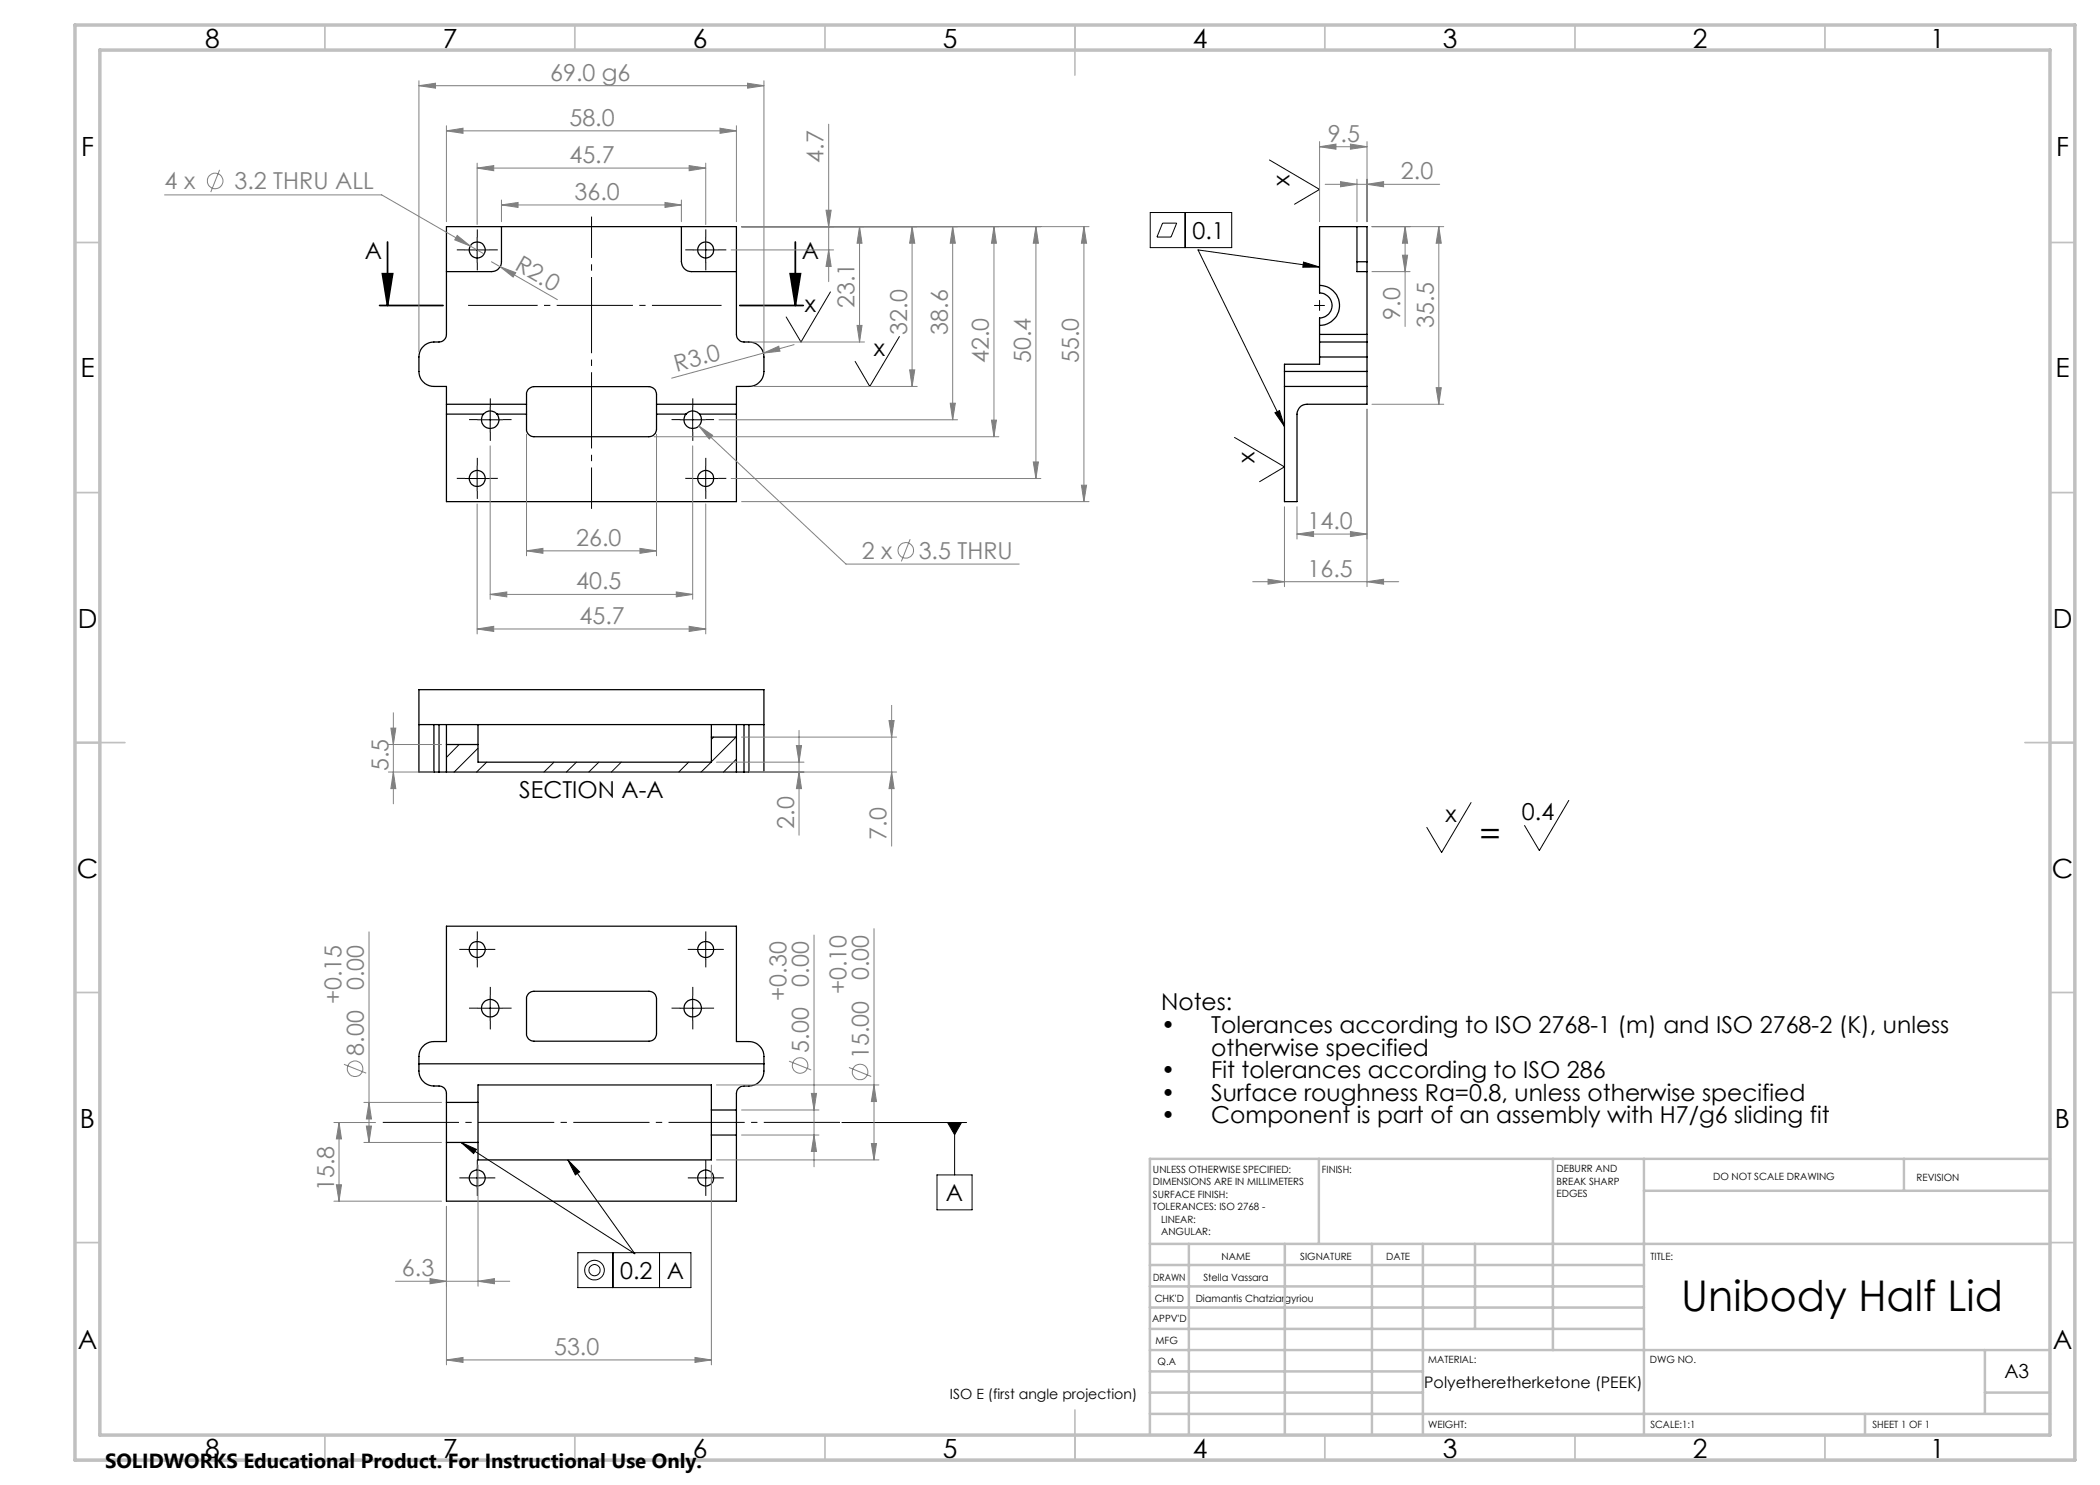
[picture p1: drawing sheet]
<svg xmlns="http://www.w3.org/2000/svg" width="420mm" height="297mm" viewBox="0 0 420 297" stroke-linecap="round" stroke-linejoin="round" font-family="sans-serif">
<g fill="none" stroke="#000" stroke-width=".25">
<path d="M100.3 45.3v7a1.99 1.99 0 0 1-2 2h-9M136.3 45.3v7a1.99 1.99 0 0 0 2 2h9M263.9 57.1a4 4 0 0 1 4 4 4 4 0 0 1-4 4M271.4 45.3v9h2M271.4 52.3h2M273.4 52.3v2M273.4 52.3v-7h-9.5v13.3a2.5 2.5 0 0 1 2.5 2.5 2.5 2.5 0 0 1-2.5 2.5v3.3M273.4 54.3v12.6M256.9 74.3v3M256.9 77.3v23h2.5v-17.5a1.99 1.99 0 0 1 2-1.9h12v-3.6M256.9 77.3h16.5M256.9 74.3h16.5"/>
<path d="M263.9 68.4v3M263.9 66.9v1.5M263.9 68.4h9.5M263.9 71.4h9.5M263.9 71.4v1.4h-7v1.5M263.9 66.9h9.5M273.4 74.3v3M273.4 68.4v3M273.4 66.9v1.5M273.4 71.4v2.9M89.3 80.9v-3.6h-2.5a3 3 0 0 1-3-3v-2.9a3 3 0 0 1 3-3 2.34 2.34 0 0 0 2.1-.5l.3-.4 .1-.6v-21.6h58v21.6a1.57 1.57 0 0 0 1.5 1.5 3.2 3.2 0 0 1 4 3v2.9a3 3 0 0 1-3 3h-2.5v3.6M89.3 80.9v1.9"/>
<path d="M89.3 82.8v17.5h58v-17.5M89.3 80.9h16M89.3 82.8h7.4M96.7 82.8a1.74 1.74 0 0 1 2.7 0M96.7 82.8a1.75 1.75 0 0 0 .2 2.4 1.75 1.75 0 0 0 2.4 0 1.75 1.75 0 0 0 .1-2.4M99.4 82.8h5.9M105.3 80.9v-2.1a1.51 1.51 0 0 1 1.5-1.5h23a1.57 1.57 0 0 1 1.5 1.5v2.1M105.3 80.9v1.9M105.3 82.8v3a1.51 1.51 0 0 0 1.5 1.5h23a1.57 1.57 0 0 0 1.5-1.5v-3M131.3 80.9v1.9M131.3 80.9h16M131.3 82.8h5.9"/>
<path d="M137.2 82.8a1.74 1.74 0 0 1 2.7 0M137.2 82.8a1.75 1.75 0 0 0 .2 2.4 1.75 1.75 0 0 0 2.3 0 1.75 1.75 0 0 0 .2-2.4M139.9 82.8h7.4M147.3 80.9v1.9M83.8 144.9h3M86.8 154.4h-3v-16.5h69v16.5h-3M86.8 144.9h1M86.8 154.4h1M86.8 144.9v9.5M87.8 144.9h1.5M87.8 154.4h1.5M87.8 144.9v9.5"/>
<path d="M89.3 144.9v4M89.3 148.9v5.5M89.3 144.9h58M89.3 148.9h6.3M89.3 154.4h58M95.6 144.9v4M142.3 144.9v2.5M142.3 147.4h5M142.3 147.4v5h-46.7v-3.5M147.3 144.9v2.5M147.3 144.9h1.5M147.3 154.4h1.5"/>
<path d="M147.3 147.4v7M148.8 144.9h1M148.8 154.4h1M148.8 144.9v9.5M149.8 144.9h3M149.8 144.9v9.5M105.7 198.7l.5-.3 .6-.1h23a1.51 1.51 0 0 1 1.5 1.4v7.1a1.51 1.51 0 0 1-1.5 1.4h-23a1.45 1.45 0 0 1-1.5-1.4v-7.3zM83.8 212.8h69M89.3 220.5v-1.8a1.45 1.45 0 0 0-1.5-1.5 3.2 3.2 0 0 1-4-2.5v-3.4a3 3 0 0 1 3-3h2.5v-23.1h58v23.1h2.5a3 3 0 0 1 3 3v2.9a3.2 3.2 0 0 1-4 3 1.51 1.51 0 0 0-1.5 1.5v3.3M89.3 220.5v8M89.3 220.5h6.3M89.3 228.5h6.3"/>
<path d="M95.6 220.5v8M95.6 220.5v-3.5h46.7v5M142.3 222v5M142.3 227v5h-46.7v-3.5M142.3 222h5M142.3 227h5M147.3 222v5M147.3 227v13.2h-58v-11.7"/>
<circle cx="95.4" cy="50" r="1.6"/>
<circle cx="141.1" cy="50" r="1.61"/>
<circle cx="95.4" cy="95.7" r="1.6"/>
<circle cx="141.1" cy="95.7" r="1.61"/>
<circle cx="95.4" cy="189.9" r="1.59"/>
<circle cx="141.1" cy="189.9" r="1.6"/>
<circle cx="98" cy="201.6" r="1.76"/>
<circle cx="138.5" cy="201.6" r="1.76"/>
<circle cx="95.4" cy="235.6" r="1.6"/>
<circle cx="141.1" cy="235.6" r="1.61"/>
</g>
<g fill="none" stroke="#000" stroke-width=".2">
<path d="M253.9 32l10 5.9-5 2.9M93 50h4.9M95.4 47.5v5M138.6 50h5.1M141.1 47.5v5M166.1 58.4l-5.9 10-3-5M230 42.5h16.3v7h-16.3zM232.5 44.6h2.8l-1.1 2.8h-2.8zM237 42.5v7M260.7 52.4l3.2 1h-3.3zM263.9 53.4l-24.3-3.4 17.3 35.3M179.9 67.3l-5.9 10-3-5"/>
<path d="M262.9 61.1h2M263.9 60.1v2M93 95.7h4.9M95.4 93.2v5M95.5 84h5M98 81.5v4.9M136 84h5M138.5 81.5v4.9M138.6 95.7h5.1M141.1 93.2v5M246.9 87.5l10 5.9-5 2.9M255 82.5l.9-.4 1 3.2z"/>
<path d="M91.8 148.9l-2.5 2.6M95.6 149.6l-4.8 4.8M97.3 152.4l-2 2M110.8 152.4l-2 2M115.3 152.4l-2 2M119.8 152.4l-2 2M124.2 152.4l-1.9 2M137.7 152.4l-2 2M142.2 152.4l-2 2M142.7 147.4l-.4 .4M147.2 147.4l-4.9 5M147.3 151.8l-2.6 2.6"/>
<path d="M294.2 160.5l-5.9 10-2.9-5M313.8 160.1l-5.9 10-3-5M93.5 189.9h3.9M95.4 187.9v4M98 199.1v5M138.5 199.1v5M139.1 189.9h4.1M141.1 187.9v4M95.5 201.6h5M136 201.6h5M92.2 228.5l3.1 1.4-.6 .8zM92.2 228.5l34.8 22.3-13.4-18.8"/>
<path d="M93.5 235.6h3.9M95.4 233.6v4M113.6 232l2.3 2.4-.8 .6zM139.1 235.6h4.1M141.1 233.6v4M168.4 224.5h24.9M187.4 235h7v7h-7zM189.5 224.5h2.8l-1.4 2.4zM190.9 224.5v10.5M115.6 250.5h22.6v7h-22.6zM122.6 250.5v7M131.9 250.5v7"/>
<circle cx="118.9" cy="254" r="1.12"/>
<circle cx="118.9" cy="254" r="1.96"/>
</g>
<g fill="none" stroke="#808080" stroke-width=".2">
<path d="M83.8 17.1l3.3-.5v1zM83.8 16.2v54.2M83.8 17.1h69M149.5 16.6l3.3 .5-3.3 .5zM152.8 16.2v54.2M32.9 39h43.4l17.8 10.2M43.9 34l-1.7 4.4M89.3 26.2l3.3-.6v1.1zM89.3 25.1v19.2M89.3 26.2h58M95.4 33.6l3.3-.5v1zM95.4 32.6v12.3"/>
<path d="M95.4 33.6h45.7M137.8 33.1l3.3 .5-3.3 .5zM141.1 32.6v12.3M144 25.6l3.3 .6-3.3 .5zM147.3 25.1v19.2M165.7 24.8v31.5M263.9 29.3l3.3-.5v1zM263.9 28.3v16M263.9 29.3h9.5M265 36.9h22.9M268.1 36.3l3.3 .6-3.3 .5zM270.1 28.8l3.3 .5-3.3 .5z"/>
<path d="M271.4 35.8v8.5M273.4 36.9l3.3-.6v1.1zM273.4 28.3v16M91.4 47.1l2.7 2.1-3.2-1.2zM94.1 49.2l2.7 1.6M98.3 52.3l1.7 1M100 53.3l3.2 1.2-.6 .9zM100 53.3l11.5 6.6M100.3 41l3.3-.5v1zM100.3 40v4.3M100.3 41h36M133 40.5l3.3 .5-3.3 .5z"/>
<path d="M136.3 40v4.3M146.2 50h20.5M165.2 42h1l-.5 3.3zM165.7 50l.5 3.3h-1zM171.9 45.3v23.1M171.9 45.3l.5 3.3h-1zM182.4 45.3v32M182.4 45.3l.6 3.3h-1.1zM190.5 45.3v38.7M190.5 45.3l.6 3.3h-1.1zM198.8 45.3v42M198.8 45.3l.5 3.3h-1z"/>
<path d="M207.2 45.3v50.4M207.2 45.3l.5 3.3h-1zM216.8 45.3l.5 3.3h-1zM216.8 45.3v55M217.8 45.3h-69.5M274.4 45.3h14.3M274.4 54.3h7.6M280.5 51h1l-.5 3.3zM281 45.3l.5 3.3h-1zM281 45.3v20M287.8 45.3v35.6M287.8 45.3l.5 3.3h-1.1z"/>
<path d="M149.8 68.4h23.1M150.8 77.3h32.6M152.7 70.6l3.1-1.4 .2 1zM152.7 70.6l-18.4 5M158.8 68.9l-6.1 1.7M171.4 65.1h1l-.5 3.3zM181.9 74h1.1l-.6 3.3zM287.2 77.5h1.1l-.5 3.4zM98 89.2v30.7M105.3 86.9v24.3M130.8 87.3h69M131.3 86.9v24.3"/>
<path d="M138.5 89.2v30.7M139.8 85.2l2.7 1.9-.6 .7zM139.8 85.2l29.4 27.6h34.6M143.8 84h47.7M146.2 95.7h62M190 80.6h1.1l-.6 3.4zM198.3 84h1l-.5 3.3zM206.7 92.4h1l-.5 3.3zM216.3 97h1l-.5 3.3zM273.4 81.8v35.5M274.4 80.9h14.3M95.4 100.8v26"/>
<path d="M98 118.9l3.4-.5v1zM98 118.9h40.5M105.3 110.2l3.3-.5v1zM105.3 110.2h26M128 109.7l3.3 .5-3.3 .5zM135.3 118.4l3.2 .5-3.2 .5zM141.1 100.8v26M148.3 100.3h69.5M182 107.8l-1.7 4.5M250.5 116.3h29.3M253.6 115.8l3.3 .5-3.3 .5zM256.9 101.3v16"/>
<path d="M259.4 106.8l3.3-.5v1zM259.4 101.3v6.5M259.4 106.8h14M270.1 106.3l3.3 .5-3.3 .5zM273.4 116.3l3.3-.5v1zM95.4 125.8l3.3-.5v1zM95.4 125.8h45.7M137.8 125.3l3.3 .5-3.3 .5zM77.7 154.4h9.1M77.7 148.9h10.6M78.2 145.6h1l-.5 3.3zM78.7 142.6v18.2"/>
<path d="M78.7 154.4l.5 3.3h-1zM143.3 152.4h17.5M148.3 147.4h31M149.8 154.4h29.5M159.3 149.1h1l-.5 3.3zM159.8 146.1v20.9M159.8 154.4l.5 3.3h-1zM177.8 144.1h1l-.5 3.3zM178.3 141.1v28.1M178.3 154.4l.5 3.3h-1zM73.8 186.4v42.1M162.8 187v46.4"/>
<path d="M174.8 185.7v46.3M68.8 212.9l4.4 1.7M143.3 217h32.5M157.8 212.2l4.4 1.8M162.3 218.7h1l-.5 3.3zM169.8 213.5l4.4 1.8M174.8 217l.5 3.3h-1zM66.8 224.5h8.3M67.3 237h1l-.5 3.2zM67.8 224.5v15.7M67.8 224.5l.5 3.3h-1zM72.8 220.5h15.5"/>
<path d="M72.8 228.5h15.5M73.3 225.2h1l-.5 3.3zM73.8 220.5l.5 3.3h-1zM95.6 233v24.2M142.3 233v40M143.3 232h32.5M148.3 222h15.5M148.3 227h15.5M162.8 227l.5 3.3h-1zM174.3 228.7h1l-.5 3.3zM66.8 240.2h21.5M79.1 256.3h22.9"/>
<path d="M86 255.7l3.3 .6-3.3 .4zM89.3 241.3v31.7M95.6 256.3l3.3-.6v1zM89.3 272l3.3-.5v1zM89.3 272h53M139 271.5l3.3 .5-3.3 .5z"/>
<circle cx="43" cy="36.2" r="1.55"/>
<circle cx="181.1" cy="110.1" r="1.56"/>
<circle cx="71" cy="213.7" r="1.55"/>
<circle cx="160" cy="213.1" r="1.55"/>
<circle cx="172" cy="214.4" r="1.55"/>
</g>
<path d="M76.5 54.7h2l-1 6.4zM77.5 48.4v12.7M158 54.7h2.1l-1 6.4zM159.1 48.4v12.7M75.9 61.1h12.7M148 61.1h12.7" fill="none" stroke="#000" stroke-width=".35"/>
<path d="M93.6 61.1h50.7" fill="none" stroke="#000" stroke-width=".2" stroke-dasharray="15.2 1.3 1.3 1.3" stroke-dashoffset="1.3" stroke-linecap="butt"/>
<path d="M118.3 101.8v-58.5" fill="none" stroke="#000" stroke-width=".2" stroke-dasharray="15.2 1.3 1.3 1.3" stroke-dashoffset="7" stroke-linecap="butt"/>
<g fill="none" stroke="#000" stroke-width=".2" stroke-dasharray="15.2 1.3 1.3 1.3" stroke-linecap="butt">
<path d="M93 50h-1.6M95.5 47.5v-1.6M95.5 52.5v1.6M98 50h1.6M138.7 50h-1.6M141.2 47.5v-1.6M141.2 52.5v1.6M143.7 50h1.6M93 95.7h-1.6M95.5 93.2v-1.6M95.5 98.2v1.6M95.6 83.9h-1.8"/>
<path d="M98 95.7h1.6M98.1 81.4v-1.7M98.1 86.4v1.8M100.6 83.9h1.7M136.1 83.9h-1.8M138.6 81.4v-1.7M138.6 86.4v1.8M138.7 95.7h-1.6M141.1 83.9h1.7M141.2 93.2v-1.6M141.2 98.2v1.6M143.7 95.7h1.6"/>
<path d="M93.5 189.9h-1.6M95.5 187.9v-1.6M95.5 191.9v1.6M97.5 189.9h1.6M98.1 199.1v-1.7M138.6 199.1v-1.7M139.2 189.9h-1.6M141.2 187.9v-1.6M141.2 191.9v1.6M143.2 189.9h1.6M95.6 201.6h-1.8M98.1 204.1v1.8"/>
<path d="M100.6 201.6h1.7M136.1 201.6h-1.8M138.6 204.1v1.8M141.1 201.6h1.7M93.5 235.6h-1.6M95.5 233.6v-1.6M95.5 237.6v1.6M97.5 235.6h1.6M139.2 235.6h-1.6M141.2 233.6v-1.6M141.2 237.6v1.6M143.2 235.6h1.6"/>
</g>
<path d="M76.1 224.5h92.3" fill="none" stroke="#000" stroke-width=".2" stroke-dasharray="15.2 1.3 1.3 1.3" stroke-dashoffset="-.4" stroke-linecap="butt"/>
<g fill="none" stroke="#c0c0c0" stroke-width=".35">
<path d="M65 5v5M115 5v5M165 5v5M215 5v10M265 5v5M315 5v5M365 5v5M15 48.5h5M410 48.5h5M15 98.5h5M410 98.5h5M15 148.5h10"/>
<path d="M405 148.5h10M15 198.5h5M410 198.5h5M15 248.5h5M410 248.5h5M65 287v5M115 287v5M165 287v5M215 282v10M265 287v5M315 287v5M365 287v5"/>
</g>
<g fill="none" stroke="#c0c0c0" stroke-width=".5">
<path d="M263.8 231.8v17M310.6 231.8v38.2M328.8 231.8v55.2M328.8 238.2h81.2M380.8 231.8v6.4M410 231.8h-180v55.2M230 248.8h180M230 257.3h98.8M230 253h98.8M237.8 248.8v38.2M257 248.8v38.2M274.4 248.8v38.2"/>
<path d="M284.6 248.8v38.2M295 248.8v17M230 265.8h98.8M230 261.5h98.8M230 278.5h54.6M230 274.3h54.6M230 270h180M397 278.5h13M397 270v12.8M230 282.8h180M373 282.8v4.2"/>
</g>
<path d="M15 5h400v287h-400zM20 10h390v277h-390z" fill="none" stroke="#c0c0c0" stroke-width=".7"/>
<g fill="#000">
<path d="M158 54.7h2.1l-1 6.4zM76.5 54.7h2l-1 6.4z"/>
<path d="M255 82.5l.9-.4 1 3.2zM260.7 52.4l3.2 1h-3.3z"/>
<path d="M189.5 224.5l1.4 2.4 1.4-2.4zM113.6 232l2.3 2.4-.8 .6zM92.2 228.5l3.1 1.4-.6 .8z"/>
</g>
<g fill="#808080">
<path d="M152.7 70.6l3.1-1.4 .2 1z"/>
<path d="M100 53.3l3.2 1.2-.6 .9z"/>
<path d="M135.3 118.4l3.2 .5-3.2 .5zM98 118.9l3.4-.5v1zM137.8 125.3l3.3 .5-3.3 .5zM95.4 125.8l3.3-.5v1z"/>
<path d="M91.4 47.1l-.5 .9 3.2 1.2zM95.4 33.6l3.3-.5v1zM137.8 33.1l3.3 .5-3.3 .5zM139.8 85.2l2.7 1.9-.6 .7zM86 255.7l3.3 .6-3.3 .4zM95.6 256.3l3.3-.6v1zM89.3 272l3.3-.5v1zM139 271.5l3.3 .5-3.3 .5z"/>
<path d="M89.3 26.2l3.3-.6v1.1zM144 25.6l3.3 .6-3.3 .5z"/>
<path d="M253.6 115.8l3.3 .5-3.3 .5zM273.4 116.3l3.3-.5v1z"/>
<path d="M83.8 17.1l3.3-.5v1zM149.5 16.6l3.3 .5-3.3 .5z"/>
<path d="M100.3 41l3.3-.5v1zM133 40.5l3.3 .5-3.3 .5z"/>
<path d="M273.4 36.9l3.3-.6v1.1zM268.1 36.3l3.3 .6-3.3 .5zM270.1 28.8l3.3 .5-3.3 .5zM263.9 29.3l3.3-.5v1zM270.1 106.3l3.3 .5-3.3 .5zM259.4 106.8l3.3-.5v1z"/>
<path d="M198.3 84h1l-.5 3.3zM198.8 45.3l.5 3.3h-1zM178.3 154.4l.5 3.3h-1zM177.8 144.1h1l-.5 3.3zM159.8 154.4l.5 3.3h-1zM159.3 149.1h1l-.5 3.3zM67.3 237h1l-.5 3.2zM67.8 224.5l.5 3.3h-1z"/>
<path d="M216.8 45.3l.5 3.3h-1zM216.3 97h1l-.5 3.3zM171.9 45.3l.5 3.3h-1zM171.4 65.1h1l-.5 3.3zM182.4 45.3l.6 3.3h-1.1zM181.9 74h1.1l-.6 3.3zM165.2 42h1l-.5 3.3zM165.7 50l.5 3.3h-1zM190.5 45.3l.6 3.3h-1.1zM190 80.6h1.1l-.6 3.4zM207.2 45.3l.5 3.3h-1zM206.7 92.4h1l-.5 3.3zM78.2 145.6h1l-.5 3.3zM78.7 154.4l.5 3.3h-1zM162.3 218.7h1l-.5 3.3zM162.8 227l.5 3.3h-1zM174.8 217l.5 3.3h-1zM174.3 228.7h1l-.5 3.3zM73.8 220.5l.5 3.3h-1zM73.3 225.2h1l-.5 3.3zM287.8 45.3l.5 3.3h-1.1zM287.2 77.5h1.1l-.5 3.4zM281 45.3l.5 3.3h-1zM280.5 51h1l-.5 3.3z"/>
<path d="M105.3 110.2l3.3-.5v1zM128 109.7l3.3 .5-3.3 .5z"/>
</g>
<text font-size="8.5" x="336.2" y="262.2">Unibody Half Lid</text>
<text font-size="7.1" x="295.9" y="169.3">=</text>
<g font-size="5.3">
<text x="41" y="9.5">8</text>
<text x="88.5" y="9.5">7</text>
<text x="138.5" y="9.5">6</text>
<text x="188.5" y="9.5">5</text>
<text x="238.5" y="9.5">4</text>
<text x="288.5" y="9.5">3</text>
<text x="338.5" y="9.5">2</text>
<text x="386" y="9.5">1</text>
<text x="16.2" y="31.2">F</text>
<text x="411.2" y="31.2">F</text>
<text x="16.1" y="75.5">E</text>
<text x="411.1" y="75.5">E</text>
<text x="15.5" y="125.5">D</text>
<text x="410.5" y="125.5">D</text>
<text x="15.4" y="175.5">C</text>
<text x="410.4" y="175.5">C</text>
<text x="16" y="225.5">B</text>
<text x="411" y="225.5">B</text>
<text x="15.5" y="269.7">A</text>
<text x="410.5" y="269.7">A</text>
<text x="41" y="291.5">8</text>
<text x="88.5" y="291.5">7</text>
<text x="138.5" y="291.5">6</text>
<text x="188.5" y="291.5">5</text>
<text x="238.5" y="291.5">4</text>
<text x="288.5" y="291.5">3</text>
<text x="338.5" y="291.5">2</text>
<text x="386" y="291.5">1</text>
</g>
<g font-size="4.7" fill="#808080">
<text x="110" y="16.1">69.0 g6</text>
<text x="113.9" y="25.1">58.0</text>
<text x="265.5" y="28.3">9.5</text>
<text x="113.9" y="32.6">45.7</text>
<text x="164.7" y="32.6" transform="rotate(-90 164.7 32.6)">4.7</text>
<text x="280.2" y="35.8">2.0</text>
<text x="32.9" y="37.9">4 x</text>
<text x="46.9" y="37.9">3.2 THRU ALL</text>
<text x="114.9" y="40">36.0</text>
<text x="102.8" y="53.8" transform="rotate(30 102.8 53.8)">R2.0</text>
<text x="170.9" y="61.7" transform="rotate(-90 170.9 61.7)">23.1</text>
<text x="280" y="64" transform="rotate(-90 280 64)">9.0</text>
<text x="286.8" y="65.5" transform="rotate(-90 286.8 65.5)">35.5</text>
<text x="181.4" y="66.9" transform="rotate(-90 181.4 66.9)">32.0</text>
<text x="189.5" y="66.9" transform="rotate(-90 189.5 66.9)">38.6</text>
<text x="135.3" y="74.3" transform="rotate(-15 135.3 74.3)">R3.0</text>
<text x="197.8" y="72.6" transform="rotate(-90 197.8 72.6)">42.0</text>
<text x="206.2" y="72.6" transform="rotate(-90 206.2 72.6)">50.4</text>
<text x="215.8" y="72.6" transform="rotate(-90 215.8 72.6)">55.0</text>
<text x="261.5" y="105.8">14.0</text>
<text x="115.2" y="109.1">26.0</text>
<text x="172.3" y="111.8">2 x</text>
<text x="183.7" y="111.8">3.5 THRU</text>
<text x="115.2" y="117.8">40.5</text>
<text x="261.5" y="115.3">16.5</text>
<text x="115.9" y="124.8">45.7</text>
<text x="77.7" y="154.2" transform="rotate(-90 77.7 154.2)">5.5</text>
<text x="158.8" y="165.7" transform="rotate(-90 158.8 165.7)">2.0</text>
<text x="177.3" y="167.9" transform="rotate(-90 177.3 167.9)">7.0</text>
<text x="72.8" y="198" transform="rotate(-90 72.8 198)">0.00</text>
<text x="161.8" y="197.3" transform="rotate(-90 161.8 197.3)">0.00</text>
<text x="173.8" y="196" transform="rotate(-90 173.8 196)">0.00</text>
<text x="68.3" y="200.8" transform="rotate(-90 68.3 200.8)">+0.15</text>
<text x="157.3" y="200.2" transform="rotate(-90 157.3 200.2)">+0.30</text>
<text x="169.3" y="198.9" transform="rotate(-90 169.3 198.9)">+0.10</text>
<text x="72.7" y="211.2" transform="rotate(-90 72.7 211.2)">8.00</text>
<text x="161.7" y="210.5" transform="rotate(-90 161.7 210.5)">5.00</text>
<text x="173.7" y="211.8" transform="rotate(-90 173.7 211.8)">15.00</text>
<text x="66.8" y="238.2" transform="rotate(-90 66.8 238.2)">15.8</text>
<text x="80.4" y="255.2">6.3</text>
<text x="110.8" y="271">53.0</text>
</g>
<g font-size="4.7">
<text x="257.9" y="37.1" transform="rotate(-90 257.9 37.1)">x</text>
<text x="238.5" y="47.8">0.1</text>
<text x="73" y="51.9">A</text>
<text x="160.4" y="51.9">A</text>
<text x="161" y="62.4">x</text>
<text x="174.7" y="71.3">x</text>
<text x="250.9" y="92.6" transform="rotate(-90 250.9 92.6)">x</text>
<text x="103.9" y="159.6">SECTION A-A</text>
<text x="289.1" y="164.5">x</text>
<text x="304.4" y="164.1">0.4</text>
<text x="232.2" y="202.1">Notes:</text>
<text x="232.2" y="206.6">•</text>
<text x="242.2" y="206.6">Tolerances according to ISO 2768-1 (m) and ISO 2768-2 (K), unless</text>
<text x="232.2" y="215.6">•</text>
<text x="242.2" y="211.1">otherwise specified</text>
<text x="242.2" y="215.6">Fit tolerances according to ISO 286</text>
<text x="232.2" y="220.2">•</text>
<text x="242.2" y="220.2">Surface roughness Ra=0.8, unless otherwise specified</text>
<text x="232.2" y="224.7">•</text>
<text x="242.2" y="224.7">Component is part of an assembly with H7/g6 sliding fit</text>
<text x="189.2" y="240.2">A</text>
<text x="124" y="255.8">0.2</text>
<text x="133.3" y="255.8">A</text>
</g>
<text font-size="4.1" x="21" y="293.7">SOLIDWORKS Educational Product. For Instructional Use Only.</text>
<text font-size="3.9" x="400.9" y="275.5">A3</text>
<text font-size="3.2" x="284.8" y="277.7">Polyetheretherketone (PEEK)</text>
<text font-size="2.8" x="190" y="279.8">ISO E (first angle projection)</text>
<g font-size="2">
<text x="230.6" y="234.6">UNLESS OTHERWISE SPECIFIED:</text>
<text x="230.6" y="237.1">DIMENSIONS ARE IN MILLIMETERS</text>
<text x="230.6" y="239.6">SURFACE FINISH:</text>
<text x="264.4" y="234.6">FINISH:</text>
<text x="311.3" y="234.5">DEBURR AND</text>
<text x="311.3" y="237">BREAK SHARP</text>
<text x="311.3" y="239.5">EDGES</text>
<text x="342.6" y="236">DO NOT SCALE DRAWING</text>
<text x="383.3" y="236.2">REVISION</text>
<text x="230.6" y="242.1">TOLERANCES: ISO 2768 -</text>
<text x="232.2" y="244.6">LINEAR:</text>
<text x="232.2" y="247.1">ANGULAR:</text>
<text x="244.3" y="252">NAME</text>
<text x="260" y="251.9">SIGNATURE</text>
<text x="277.2" y="251.9">DATE</text>
<text x="330.1" y="251.9">TITLE:</text>
<text x="230.6" y="256.1">DRAWN</text>
<text x="240.7" y="256.1">Stella Vassara</text>
<text x="230.9" y="260.3">CHK'D</text>
<text x="239.1" y="260.3">Diamantis Chatziargyriou</text>
<text x="230.4" y="264.4">APPV'D</text>
<text x="231.1" y="268.8">MFG</text>
<text x="231.5" y="273">Q.A</text>
<text x="285.6" y="272.5">MATERIAL:</text>
<text x="330" y="272.5">DWG NO.</text>
<text x="285.6" y="285.5">WEIGHT:</text>
<text x="330.1" y="285.6">SCALE:1:1</text>
<text x="374.5" y="285.6">SHEET 1 OF 1</text>
</g>
</svg>
